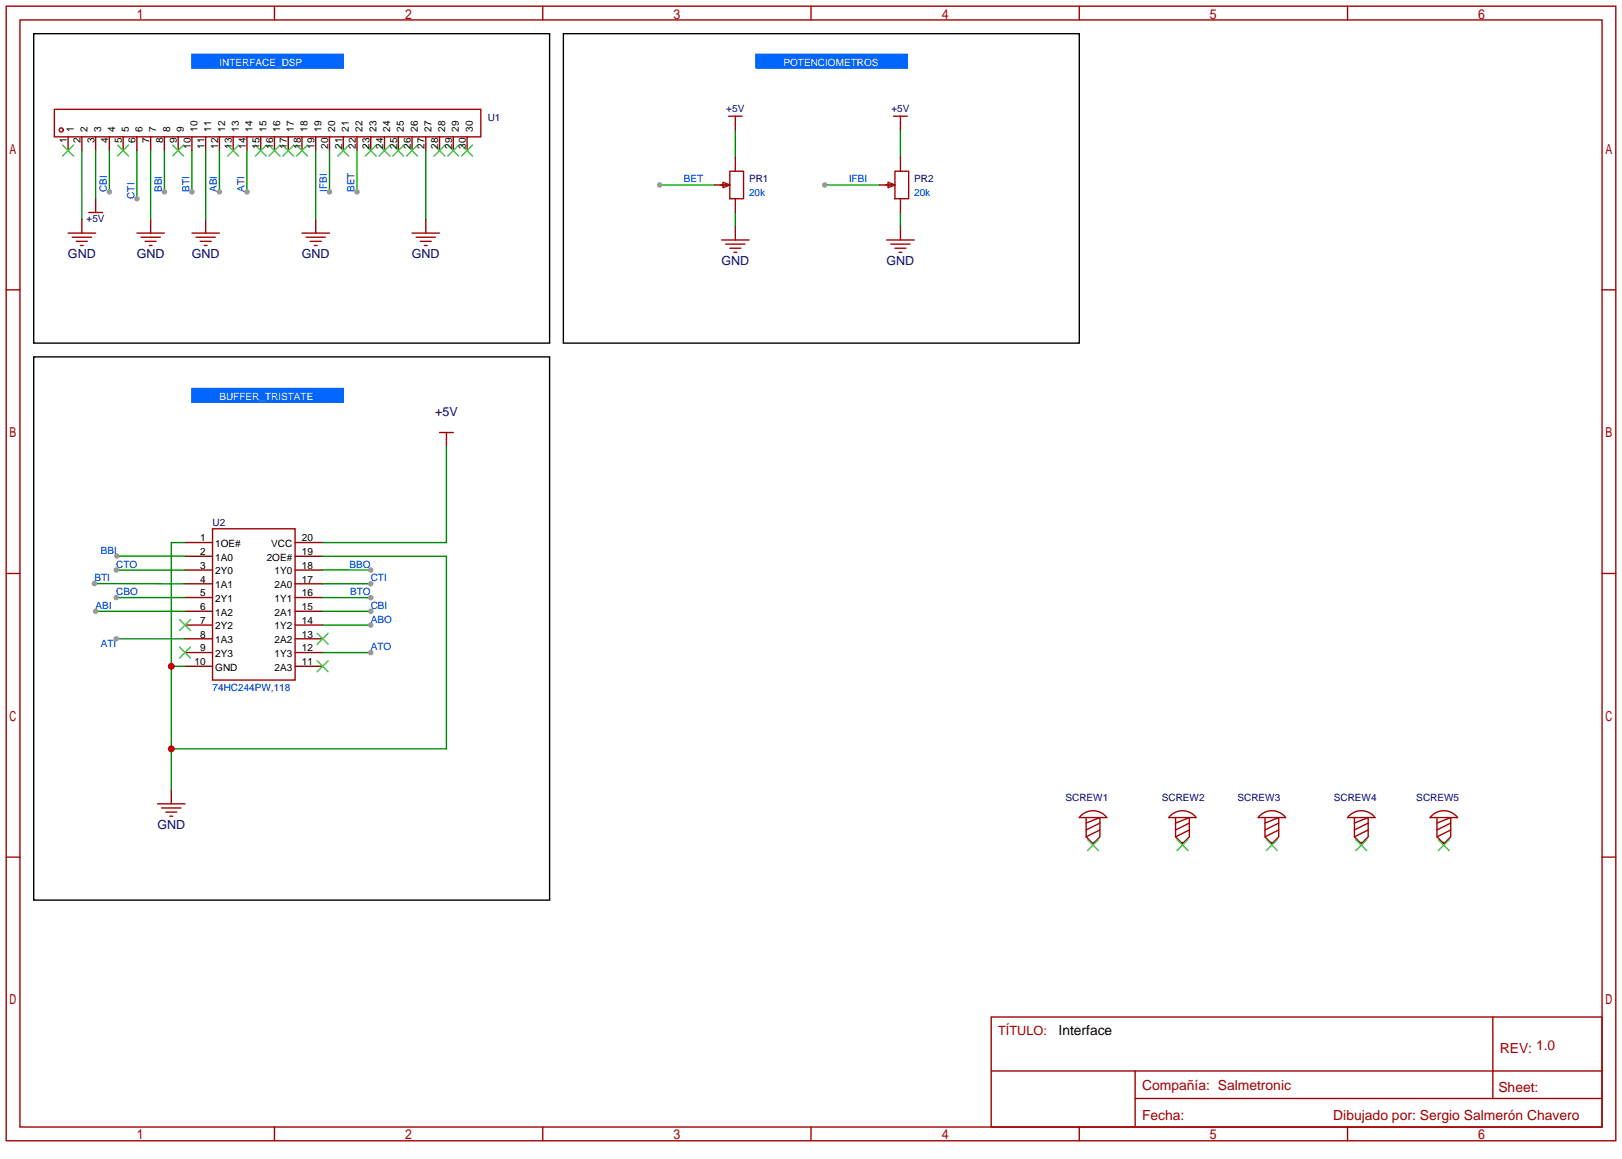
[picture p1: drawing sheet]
<svg xmlns="http://www.w3.org/2000/svg" width="299mm" height="214mm" viewBox="0 0 299 214" stroke-linecap="round" stroke-linejoin="round" font-family="sans-serif">
<g fill="none" stroke="#a10000" stroke-width=".25">
<path d="M1.1 1.1h297.2v209.6h-297.2zM3.7 3.7h292.1v204.5h-292.1zM50.7 1.1v2.6M100.2 1.1v2.6M149.7 1.1v2.6M199.3 1.1v2.6M248.8 1.1v2.6M10 20.2h78.8v5.1h-78.8zM1.1 53.5h2.6M12.6 43.1h5.1M13.3 43.8h3.6M14.1 44.6h2"/>
<path d="M14.9 45.3h.5M25.3 43.1h5.1M26 43.8h3.6M26.8 44.6h2M27.6 45.3h.5M35.4 43.1h5.1M36.2 43.8h3.6M37 44.6h2M37.7 45.3h.5M55.8 43.1h5M56.5 43.8h3.6M57.3 44.6h2"/>
<path d="M58 45.3h.5M76.1 43.1h5.1M76.8 43.8h3.6M77.6 44.6h2M78.4 45.3h.5M295.8 53.5h2.5M1.1 105.9h2.6M295.8 105.9h2.5M1.1 158.3h2.6M199.7 150.5a3.2 3.2 0 0 1 4.6 .5h-5zM200.5 151v3.6l1.3 1.2 1.3-1.2v-3.6l-2.6 1M203.1 152l-2.6 1.3"/>
<path d="M203.1 153.3l-2.6 1.3M216.2 150.5a3.2 3.2 0 0 1 4.7 .5h-5.1zM217 151v3.6l1.3 1.2 1.3-1.2v-3.6l-2.6 1M219.6 152l-2.6 1.3M219.6 153.3l-2.6 1.3M232.7 150.5a3.2 3.2 0 0 1 4.7 .5h-5.1zM233.6 151v3.6l1.2 1.2 1.3-1.2v-3.6l-2.5 1M236.1 152l-2.5 1.3M236.1 153.3l-2.5 1.3M249.2 150.5a3.2 3.2 0 0 1 4.7 .5h-5.1zM250.1 151v3.6l1.2 1.2 1.3-1.2v-3.6l-2.5 1M252.6 152l-2.5 1.3"/>
<path d="M252.6 153.3l-2.5 1.3M264.5 150.5a3.2 3.2 0 0 1 4.6 .5h-5.1zM265.3 151v3.6l1.3 1.2 1.2-1.2v-3.6l-2.5 1M267.8 152l-2.5 1.3M267.8 153.3l-2.5 1.3M295.8 158.3h2.5M183 187.8h112.8v20.4h-112.8zM183 197.8h112.7M209.6 197.8v10.2M275.6 187.9v15M50.7 208.2v2.5M100.2 208.2v2.5"/>
<path d="M149.7 208.2v2.5M199.3 208.2v2.5M209.6 202.9h86.1M248.8 208.2v2.5"/>
<circle cx="11.3" cy="24" r=".38"/>
</g>
<g fill="none" stroke="#870000" stroke-width=".25">
<path d="M12.6 25.3v2.5M15.1 25.3v2.5M17.7 25.3v2.5M20.2 25.3v2.5M22.7 25.3v2.5M25.3 25.3v2.5M27.8 25.3v2.5M30.4 25.3v2.5M32.9 25.3v2.5M35.4 25.3v2.5M38 25.3v2.5M40.5 25.3v2.5"/>
<path d="M43.1 25.3v2.5M45.6 25.3v2.5M48.1 25.3v2.5M50.7 25.3v2.5M53.2 25.3v2.5M55.8 25.3v2.5M58.3 25.3v2.5M60.8 25.3v2.5M63.4 25.3v2.5M65.9 25.3v2.5M68.5 25.3v2.5M71 25.3v2.5"/>
<path d="M73.5 25.3v2.5M76.1 25.3v2.5M78.6 25.3v2.5M81.2 25.3v2.5M83.7 25.3v2.5M86.2 25.3v2.5M15.1 40.5v2.6M27.8 40.5v2.6M38 40.5v2.6M58.3 40.5v2.6M78.6 40.5v2.6M201.8 155.6v.5"/>
<path d="M218.3 155.6v.5M234.8 155.6v.5M251.3 155.6v.5M266.6 155.6v.5"/>
</g>
<g fill="none" stroke="#3c3" stroke-width=".25">
<path d="M11.6 26.8l2 2M13.6 26.8l-2 2M21.7 26.8l2 2M23.7 26.8l-2 2M31.9 26.8l2 2M33.9 26.8l-2 2M42 26.8l2.1 2M44.1 26.8l-2.1 2M47.1 26.8l2 2M49.1 26.8l-2 2M49.7 26.8l2 2M51.7 26.8l-2 2"/>
<path d="M52.2 26.8l2 2M54.2 26.8l-2 2M54.7 26.8l2.1 2M56.8 26.8l-2.1 2M62.4 26.8l2 2M64.4 26.8l-2 2M67.4 26.8l2.1 2M69.5 26.8l-2.1 2M70 26.8l2 2M72 26.8l-2 2M72.5 26.8l2 2M74.5 26.8l-2 2"/>
<path d="M75.1 26.8l2 2M77.1 26.8l-2 2M80.1 26.8l2.1 2M82.2 26.8l-2.1 2M82.7 26.8l2 2M84.7 26.8l-2 2M85.2 26.8l2 2M87.2 26.8l-2 2M200.8 155.1l2 2M202.8 155.1l-2 2M217.3 155.1l2 2M219.3 155.1l-2 2"/>
<path d="M233.8 155.1l2 2M235.8 155.1l-2 2M250.3 155.1l2 2M252.3 155.1l-2 2M265.6 155.1l2 2M267.6 155.1l-2 2"/>
</g>
<path d="M20.2 27.8v7.6" fill="none" stroke="#008700" stroke-width=".25"/>
<circle cx="20.2" cy="35.4" r=".51" fill="#999"/>
<path d="M30.4 27.8v7.6" fill="none" stroke="#008700" stroke-width=".25"/>
<circle cx="30.4" cy="35.4" r=".51" fill="#999"/>
<path d="M35.4 27.8v7.6" fill="none" stroke="#008700" stroke-width=".25"/>
<circle cx="35.4" cy="35.4" r=".51" fill="#999"/>
<path d="M40.5 27.8v7.6" fill="none" stroke="#008700" stroke-width=".25"/>
<circle cx="40.5" cy="35.4" r=".51" fill="#999"/>
<path d="M60.8 27.8v7.6" fill="none" stroke="#008700" stroke-width=".25"/>
<circle cx="60.8" cy="35.4" r=".51" fill="#999"/>
<path d="M65.9 27.8v7.6" fill="none" stroke="#008700" stroke-width=".25"/>
<circle cx="65.9" cy="35.4" r=".51" fill="#999"/>
<path d="M15.1 27.8v12.7M27.8 27.8v12.7M38 27.8v12.7M45.6 27.8v7.6M58.3 27.8v12.7M78.6 27.8v12.7" fill="none" stroke="#008700" stroke-width=".25"/>
<circle cx="45.6" cy="35.4" r=".51" fill="#999"/>
<g fill="none" stroke="#870000" stroke-width=".25">
<path d="M34.2 100.2h5M34.2 102.7h5M34.2 105.3h5M34.2 107.8h5M34.2 110.4h5M34.2 112.9h5M34.2 115.4h5M34.2 118h5M54.5 100.2h5.1M54.5 102.7h5.1M54.5 105.3h5.1M54.5 107.8h5.1"/>
<path d="M54.5 110.4h5.1M54.5 112.9h5.1M54.5 115.4h5.1M54.5 118h5.1M34.2 120.5h5M34.2 123.1h5M54.5 120.5h5.1M54.5 123.1h5.1M31.6 145.9v2.6"/>
</g>
<path d="M33.1 114.4l2.1 2.1M33.1 119.5l2.1 2M35.2 114.4l-2.1 2.1M35.2 119.5l-2.1 2M58.5 117l2.1 2M60.6 117l-2.1 2M58.5 122l2.1 2.1M60.6 122l-2.1 2.1" fill="none" stroke="#3c3" stroke-width=".25"/>
<path d="M39.2 97.7h15.3v27.9h-15.3zM29.1 148.5h5.1M29.8 149.2h3.6M30.6 150h2M31.4 150.7h.5" fill="none" stroke="#a10000" stroke-width=".25"/>
<path d="M34.2 100.2h-2.6v45.7M59.6 102.7h22.8v35.6h-50.8M31.6 123.1h2.6" fill="none" stroke="#008700" stroke-width=".25"/>
<g fill="#c00">
<circle cx="31.6" cy="123.1" r=".63"/>
<circle cx="31.6" cy="138.3" r=".63"/>
</g>
<path d="M17.7 36.7v1.3M82.4 81.2v1.2" fill="none" stroke="#870000" stroke-width=".25"/>
<path d="M16.4 39.2h2.5M17.7 38v1.2M81.2 79.9h2.5M82.4 79.9v1.3" fill="none" stroke="#a10000" stroke-width=".25"/>
<path d="M17.7 27.8v8.9M82.4 82.4v17.8h-22.8M59.6 107.8h8.9" fill="none" stroke="#008700" stroke-width=".25"/>
<g fill="#06f" stroke="#06f" stroke-width=".25">
<path d="M139.6 10h27.9v2.6h-27.9z"/>
<path d="M35.4 10h28v2.6h-28z"/>
<path d="M35.4 71.8h28v2.5h-28z"/>
</g>
<path d="M6.2 6.2h95.3v57.2h-95.3zM6.2 65.9h95.3v100.3h-95.3z" fill="none" stroke="#000" stroke-width=".25"/>
<circle cx="68.5" cy="107.8" r=".51" fill="#999"/>
<path d="M59.6 112.9h8.9" fill="none" stroke="#008700" stroke-width=".25"/>
<circle cx="68.5" cy="112.9" r=".51" fill="#999"/>
<path d="M59.6 115.4h8.9" fill="none" stroke="#008700" stroke-width=".25"/>
<circle cx="68.5" cy="115.4" r=".51" fill="#999"/>
<path d="M59.6 120.5h8.9" fill="none" stroke="#008700" stroke-width=".25"/>
<circle cx="68.5" cy="120.5" r=".51" fill="#999"/>
<path d="M25.3 27.8v8.9" fill="none" stroke="#008700" stroke-width=".25"/>
<circle cx="25.3" cy="36.7" r=".51" fill="#999"/>
<path d="M21.5 118h12.7" fill="none" stroke="#008700" stroke-width=".25"/>
<circle cx="21.5" cy="118" r=".51" fill="#999"/>
<path d="M17.7 112.9h16.5" fill="none" stroke="#008700" stroke-width=".25"/>
<circle cx="17.7" cy="112.9" r=".51" fill="#999"/>
<path d="M135.8 41.8v2.5" fill="none" stroke="#870000" stroke-width=".25"/>
<path d="M133.2 44.3h5.1M134 45.1h3.5M134.7 45.8h2.1M135.5 46.6h.5" fill="none" stroke="#a10000" stroke-width=".25"/>
<path d="M121.8 34.2h10.2M135.8 24v5.1M135.8 39.2v2.6" fill="none" stroke="#008700" stroke-width=".25"/>
<circle cx="121.8" cy="34.2" r=".51" fill="#999"/>
<path d="M135.8 22.7v1.3M166.2 41.8v2.5" fill="none" stroke="#870000" stroke-width=".25"/>
<path d="M134.5 21.5h2.5M135.8 21.5v1.2M163.7 44.3h5.1M164.5 45.1h3.5M165.2 45.8h2.1M166 46.6h.5" fill="none" stroke="#a10000" stroke-width=".25"/>
<path d="M152.3 34.2h10.1M166.2 24v5.1M166.2 39.2v2.6" fill="none" stroke="#008700" stroke-width=".25"/>
<circle cx="152.3" cy="34.2" r=".51" fill="#999"/>
<path d="M132 34.2h2.5M135.8 29.1v2.5M135.8 36.7v2.5M162.4 34.2h2.6M166.2 22.7v1.3M166.2 29.1v2.5M166.2 36.7v2.5" fill="none" stroke="#870000" stroke-width=".25"/>
<path d="M133 34.2h1.2M133.5 33.7l1.2 .5-1.2 .5zM134.7 31.6h2.6v5.1h-2.6zM163.4 34.2h1.3M164 33.7l1.2 .5-1.2 .5zM165 21.5h2.5M165.2 31.6h2.6v5.1h-2.6zM166.2 21.5v1.2" fill="none" stroke="#a10000" stroke-width=".25"/>
<path d="M59.6 105.2l8.9 .1" fill="none" stroke="#008700" stroke-width=".25"/>
<circle cx="68.5" cy="105.3" r=".51" fill="#999"/>
<path d="M59.6 110.4h8.9" fill="none" stroke="#008700" stroke-width=".25"/>
<circle cx="68.5" cy="110.4" r=".51" fill="#999"/>
<path d="M21.6 102.7h12.6" fill="none" stroke="#008700" stroke-width=".25"/>
<circle cx="21.6" cy="102.7" r=".51" fill="#999"/>
<path d="M17.4 107.8h16.8" fill="none" stroke="#008700" stroke-width=".25"/>
<circle cx="17.4" cy="107.8" r=".51" fill="#999"/>
<path d="M104 6.2h95.3v57.2h-95.3z" fill="none" stroke="#000" stroke-width=".25"/>
<path d="M21.5 105.3h12.7" fill="none" stroke="#008700" stroke-width=".25"/>
<circle cx="21.5" cy="105.3" r=".51" fill="#999"/>
<path d="M21.5 110.4h12.7" fill="none" stroke="#008700" stroke-width=".25"/>
<circle cx="21.5" cy="110.4" r=".51" fill="#999"/>
<g font-size="2.6" fill="#a00000">
<text x="276.9" y="194.4">REV: 1.0</text>
<text x="210.9" y="201.3">Compañía: Salmetronic</text>
<text x="276.6" y="201.7">Sheet:</text>
<text x="210.9" y="206.8">Fecha:</text>
<text x="246.2" y="206.9">Dibujado por: Sergio Salmerón Chavero</text>
</g>
<text font-size="2.5" x="195.5" y="191.2">Interface</text>
<text font-size="2.4" fill="#a00000" x="184.3" y="191.1">TÍTULO:</text>
<g font-size="2.3" fill="#000080">
<text x="12.5" y="47.7">GND</text>
<text x="25.2" y="47.7">GND</text>
<text x="35.4" y="47.7">GND</text>
<text x="55.7" y="47.7">GND</text>
<text x="76" y="47.7">GND</text>
<text x="133.2" y="48.9">GND</text>
<text x="163.7" y="48.9">GND</text>
<text x="80.3" y="76.9">+5V</text>
<text x="29.1" y="153.1">GND</text>
</g>
<g font-size="1.8" fill="#fff">
<text x="40.5" y="13.4">INTERFACE_LCD</text>
<text x="40.5" y="12.1">INTERFACE_DSP</text>
<text x="144.7" y="13.4">INTERFACE_LCD</text>
<text x="144.7" y="12.1">POTENCIOMETROS</text>
<text x="40.5" y="75.1">INTERFACE_LCD</text>
<text x="40.5" y="73.8">BUFFER_TRISTATE</text>
</g>
<g font-size="1.8" fill="#000080">
<text x="90" y="22.3">U1</text>
<text x="134.1" y="20.7">+5V</text>
<text x="164.6" y="20.7">+5V</text>
<text x="138.3" y="33.7">PR1</text>
<text x="168.8" y="33.7">PR2</text>
<text x="16" y="41.1">+5V</text>
<text x="39.2" y="97.2">U2</text>
<text x="196.7" y="148">SCREW1</text>
<text x="214.5" y="148">SCREW2</text>
<text x="228.5" y="148">SCREW3</text>
<text x="246.3" y="148">SCREW4</text>
<text x="261.5" y="148">SCREW5</text>
</g>
<g font-size="1.8">
<text x="12.3" y="26.4" transform="rotate(-90 12.3 26.4)">1</text>
<text x="13.6" y="24.3" transform="rotate(-90 13.6 24.3)">1</text>
<text x="14.9" y="26.4" transform="rotate(-90 14.9 26.4)">2</text>
<text x="16.2" y="24.3" transform="rotate(-90 16.2 24.3)">2</text>
<text x="17.4" y="26.4" transform="rotate(-90 17.4 26.4)">3</text>
<text x="18.7" y="24.3" transform="rotate(-90 18.7 24.3)">3</text>
<text x="20" y="26.4" transform="rotate(-90 20 26.4)">4</text>
<text x="21.2" y="24.3" transform="rotate(-90 21.2 24.3)">4</text>
<text x="22.5" y="26.4" transform="rotate(-90 22.5 26.4)">5</text>
<text x="23.8" y="24.3" transform="rotate(-90 23.8 24.3)">5</text>
<text x="25" y="26.4" transform="rotate(-90 25 26.4)">6</text>
<text x="26.3" y="24.3" transform="rotate(-90 26.3 24.3)">6</text>
<text x="27.6" y="26.4" transform="rotate(-90 27.6 26.4)">7</text>
<text x="28.9" y="24.3" transform="rotate(-90 28.9 24.3)">7</text>
<text x="30.1" y="26.4" transform="rotate(-90 30.1 26.4)">8</text>
<text x="31.4" y="24.3" transform="rotate(-90 31.4 24.3)">8</text>
<text x="32.7" y="26.4" transform="rotate(-90 32.7 26.4)">9</text>
<text x="33.9" y="24.3" transform="rotate(-90 33.9 24.3)">9</text>
<text x="35.2" y="27.5" transform="rotate(-90 35.2 27.5)">10</text>
<text x="36.5" y="24.3" transform="rotate(-90 36.5 24.3)">10</text>
<text x="37.7" y="27.5" transform="rotate(-90 37.7 27.5)">11</text>
<text x="39" y="24.3" transform="rotate(-90 39 24.3)">11</text>
<text x="40.3" y="27.5" transform="rotate(-90 40.3 27.5)">12</text>
<text x="41.6" y="24.3" transform="rotate(-90 41.6 24.3)">12</text>
<text x="42.8" y="27.5" transform="rotate(-90 42.8 27.5)">13</text>
<text x="44.1" y="24.3" transform="rotate(-90 44.1 24.3)">13</text>
<text x="45.4" y="27.5" transform="rotate(-90 45.4 27.5)">14</text>
<text x="46.6" y="24.3" transform="rotate(-90 46.6 24.3)">14</text>
<text x="47.9" y="27.5" transform="rotate(-90 47.9 27.5)">15</text>
<text x="49.2" y="24.3" transform="rotate(-90 49.2 24.3)">15</text>
<text x="50.4" y="27.5" transform="rotate(-90 50.4 27.5)">16</text>
<text x="51.7" y="24.3" transform="rotate(-90 51.7 24.3)">16</text>
<text x="53" y="27.5" transform="rotate(-90 53 27.5)">17</text>
<text x="54.3" y="24.3" transform="rotate(-90 54.3 24.3)">17</text>
<text x="55.5" y="27.5" transform="rotate(-90 55.5 27.5)">18</text>
<text x="56.8" y="24.3" transform="rotate(-90 56.8 24.3)">18</text>
<text x="58.1" y="27.5" transform="rotate(-90 58.1 27.5)">19</text>
<text x="59.3" y="24.3" transform="rotate(-90 59.3 24.3)">19</text>
<text x="60.6" y="27.5" transform="rotate(-90 60.6 27.5)">20</text>
<text x="61.9" y="24.3" transform="rotate(-90 61.9 24.3)">20</text>
<text x="63.1" y="27.5" transform="rotate(-90 63.1 27.5)">21</text>
<text x="64.4" y="24.3" transform="rotate(-90 64.4 24.3)">21</text>
<text x="65.7" y="27.5" transform="rotate(-90 65.7 27.5)">22</text>
<text x="67" y="24.3" transform="rotate(-90 67 24.3)">22</text>
<text x="68.2" y="27.5" transform="rotate(-90 68.2 27.5)">23</text>
<text x="69.5" y="24.3" transform="rotate(-90 69.5 24.3)">23</text>
<text x="70.8" y="27.5" transform="rotate(-90 70.8 27.5)">24</text>
<text x="72" y="24.3" transform="rotate(-90 72 24.3)">24</text>
<text x="73.3" y="27.5" transform="rotate(-90 73.3 27.5)">25</text>
<text x="74.6" y="24.3" transform="rotate(-90 74.6 24.3)">25</text>
<text x="75.8" y="27.5" transform="rotate(-90 75.8 27.5)">26</text>
<text x="77.1" y="24.3" transform="rotate(-90 77.1 24.3)">26</text>
<text x="78.4" y="27.5" transform="rotate(-90 78.4 27.5)">27</text>
<text x="79.7" y="24.3" transform="rotate(-90 79.7 24.3)">27</text>
<text x="80.9" y="27.5" transform="rotate(-90 80.9 27.5)">28</text>
<text x="82.2" y="24.3" transform="rotate(-90 82.2 24.3)">28</text>
<text x="83.5" y="27.5" transform="rotate(-90 83.5 27.5)">29</text>
<text x="84.7" y="24.3" transform="rotate(-90 84.7 24.3)">29</text>
<text x="86" y="27.5" transform="rotate(-90 86 27.5)">30</text>
<text x="87.3" y="24.3" transform="rotate(-90 87.3 24.3)">30</text>
<text x="36.9" y="100">1</text>
<text x="39.8" y="101">1OE#</text>
<text x="50.1" y="101">VCC</text>
<text x="55.8" y="100">20</text>
<text x="36.9" y="102.5">2</text>
<text x="36.9" y="105.1">3</text>
<text x="36.9" y="107.6">4</text>
<text x="39.8" y="103.5">1A0</text>
<text x="39.8" y="106.1">2Y0</text>
<text x="49.3" y="103.5">2OE#</text>
<text x="50.7" y="106.1">1Y0</text>
<text x="55.8" y="107.6">17</text>
<text x="55.8" y="105.1">18</text>
<text x="55.8" y="102.5">19</text>
<text x="36.9" y="110.1">5</text>
<text x="36.9" y="112.7">6</text>
<text x="39.8" y="108.6">1A1</text>
<text x="39.8" y="111.1">2Y1</text>
<text x="39.8" y="113.7">1A2</text>
<text x="50.7" y="113.7">2A1</text>
<text x="50.7" y="111.1">1Y1</text>
<text x="50.7" y="108.6">2A0</text>
<text x="55.8" y="112.7">15</text>
<text x="55.8" y="110.1">16</text>
<text x="36.9" y="115.2">7</text>
<text x="36.9" y="117.8">8</text>
<text x="39.8" y="116.2">2Y2</text>
<text x="39.8" y="118.8">1A3</text>
<text x="50.7" y="118.8">2A2</text>
<text x="50.7" y="116.2">1Y2</text>
<text x="55.8" y="117.8">13</text>
<text x="55.8" y="115.2">14</text>
<text x="35.9" y="122.8">10</text>
<text x="36.9" y="120.3">9</text>
<text x="39.8" y="121.3">2Y3</text>
<text x="39.8" y="123.8">GND</text>
<text x="50.7" y="123.8">2A3</text>
<text x="50.7" y="121.3">1Y3</text>
<text x="55.8" y="122.8">11</text>
<text x="55.8" y="120.3">12</text>
</g>
<g font-size="1.8" fill="#00f">
<text x="19.7" y="35.4" transform="rotate(-90 19.7 35.4)">CBI</text>
<text x="29.9" y="35.4" transform="rotate(-90 29.9 35.4)">BBI</text>
<text x="35" y="35.4" transform="rotate(-90 35 35.4)">BTI</text>
<text x="40.1" y="35.4" transform="rotate(-90 40.1 35.4)">ABI</text>
<text x="45.1" y="35.4" transform="rotate(-90 45.1 35.4)">ATI</text>
<text x="60.4" y="35.4" transform="rotate(-90 60.4 35.4)">IFBI</text>
<text x="65.5" y="35.4" transform="rotate(-90 65.5 35.4)">BET</text>
<text x="126.2" y="33.7">BET</text>
<text x="156.7" y="33.7">IFBI</text>
<text x="24.8" y="36.7" transform="rotate(-90 24.8 36.7)">CTI</text>
<text x="138.3" y="36.2">20k</text>
<text x="168.8" y="36.2">20k</text>
<text x="17.4" y="107.3">BTI</text>
<text x="18.6" y="102.2">BBI</text>
<text x="21.5" y="104.8">CTO</text>
<text x="64.6" y="104.8">BBO</text>
<text x="68.5" y="107.4">CTI</text>
<text x="17.7" y="112.4">ABI</text>
<text x="21.5" y="109.9">CBO</text>
<text x="64.7" y="109.9">BTO</text>
<text x="68.5" y="112.4">CBI</text>
<text x="18.6" y="119.6">ATI</text>
<text x="68.5" y="115">ABO</text>
<text x="68.5" y="120.1">ATO</text>
<text x="39.2" y="127.7">74HC244PW,118</text>
</g>
</svg>
